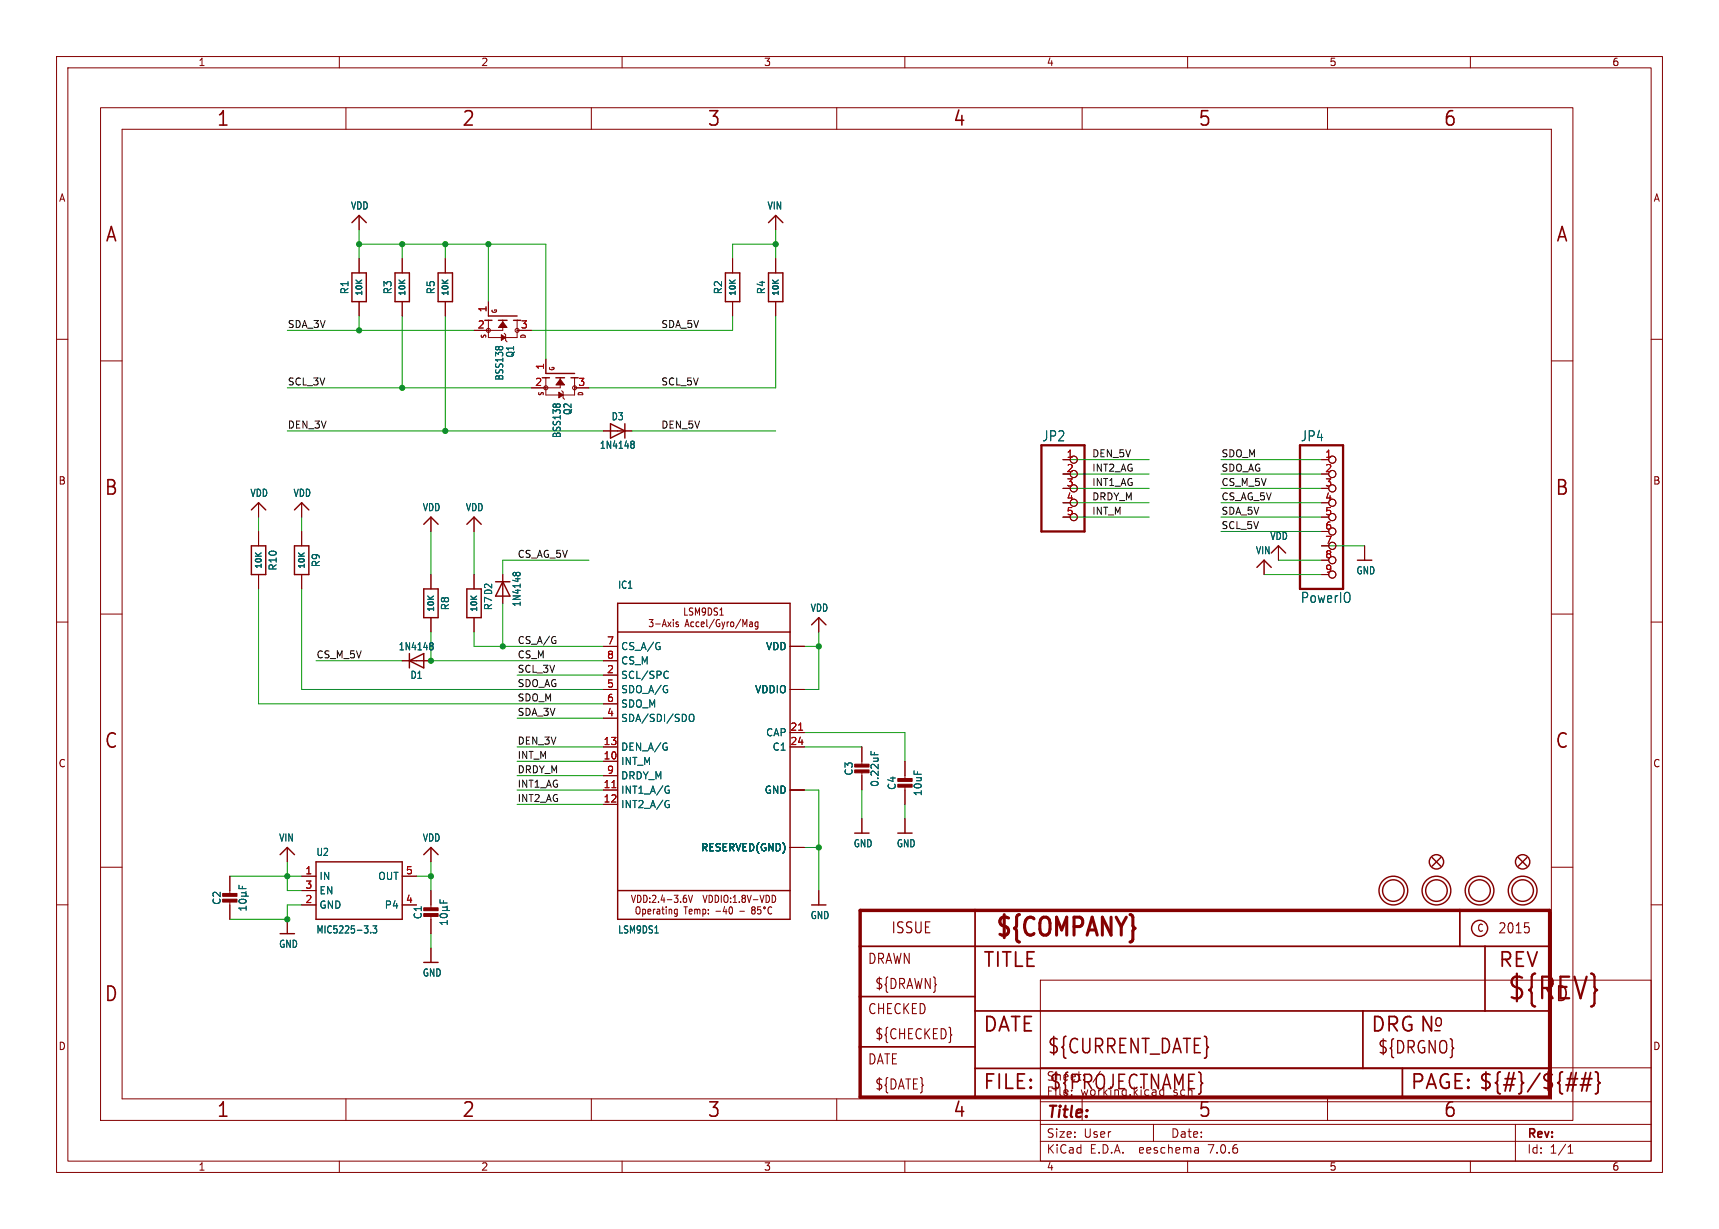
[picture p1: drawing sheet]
<svg xmlns="http://www.w3.org/2000/svg" width="304mm" height="217mm" viewBox="0 0 304 217" stroke-linecap="round" stroke-linejoin="round" font-family="sans-serif">
<g fill="none" stroke="#840000" stroke-width=".18">
<path d="M10 10h284v197.3h-284zM12 12h280v193.3h-280zM17.8 19h260.3v179.1h-260.3zM60 10v2M61.2 19v3.9M104.6 19v3.9M110 10v2M148 19v3.9M160 10v2M191.3 19v3.9M210 10v2M234.7 19v3.9"/>
<path d="M260 10v2M21.6 22.9h252.7v171.4h-252.7zM63.5 38.1v2.5M137.2 38.1v2.5M10 60h2M63.5 45.7v2.6M63.5 53.3v2.6M71.1 45.7v2.6M71.1 53.3v2.6M78.7 45.7v2.6M78.7 53.3v2.6M86.4 56.6v3.1h5v-3.1"/>
<path d="M86.4 53.3v2.6M88.9 56.6v1.8h-5.1M89.2 58.9l.2 .3v1l.3 .3M91.4 58.4h2.6M129.5 45.7v2.6M129.5 53.3v2.6M137.2 45.7v2.6M137.2 53.3v2.6M292 60h2M17.8 63.8h3.8M96.5 66.8v3h5.1v-3M96.5 63.5v2.5"/>
<path d="M99.1 66.8v1.8h-5.1M99.3 69.1l.3 .2v1.1l.2 .2M101.6 68.6h2.5M106.7 76.2h5.1M274.3 63.8h3.8M45.7 88.9v2.5M45.7 94v2.5M53.3 88.9v2.5M53.3 94v2.5M76.2 91.4v2.6M83.8 91.4v2.6M188 81.3h1.2"/>
<path d="M188 86.4h1.2M188 91.4h1.2M223.5 99.1v2.5M226.1 96.5v2.6M233.7 81.3h1.2M233.7 86.4h1.2M233.7 91.4h1.2M233.7 94h1.2M233.7 96.5h1.2M233.7 99.1h1.2M241.3 96.5v2.6M10 110h2"/>
<path d="M17.8 108.6h3.8M45.7 101.6v2.5M53.3 101.6v2.5M71.1 116.8h5.1M76.2 101.6v2.5M76.2 109.2v2.6M83.8 101.6v2.5M83.8 109.2v2.6M88.9 101.6v5.1M106.7 119.4h2.5M106.7 114.3h2.5M106.7 116.8h2.5"/>
<path d="M114.8 109.6h.7l-.4 .4 .3 .2v.5l-.1 .1-.5-.1M115.9 110.3h.8M117.1 110.8l.4-1.2 .3 1.2M117.2 110.5h.5M118.1 110l.6 .8M118.7 110l-.6 .8M119.1 109.6v.1M119.1 110v.8M119.9 110h-.2l-.2 .2 .1 .1 .3 .2v.3h-.4M121.1 107.5v1.3h.5M121.1 110.8l.4-1.2 .3 1.2M121.2 110.5h.5"/>
<path d="M122.5 107.6l-.4-.1-.2 .2 .1 .4 .5 .2v.4l-.2 .1-.4-.1M122.7 110h-.3l-.3 .2 .1 .6h.5M123 108.8v-1.3l.3 .9 .4-.9v1.3M123.6 110h-.3l-.2 .2 .1 .6h.4M124 110.4l.5-.1v-.3h-.3l-.2 .2v.6h.5M124.7 108.2l-.3 .1-.2-.1v-.5l.2-.2 .3 .1 .1 .6M124.7 108.5l-.1 .2-.3 .1M124.8 108.1l-.1 .1M125.8 108.2l-.2-.6-.4-.1v1.3M126.3 109.5l-.9 1.6M126.9 107.6l-.4-.1-.2 .2 .1 .4 .3 .1M127.3 107.9l.3-.4v1.3"/>
<path d="M127.9 110.8l-.3 .4M131 109.5l-.9 1.6M134 111l-.2 .2h-.2M139.7 114.3h2.5M144.8 109.2v2.6M233.7 101.6h1.2M274.3 108.6h3.8M292 110h2M106.7 121.9h2.5M106.7 134.6h2.5M106.7 139.7h2.5M106.7 132.1h2.5"/>
<path d="M106.7 127h2.5M106.7 124.5h2.5M106.7 137.2h2.5M139.7 121.9h2.5M139.7 139.7h2.5M139.7 132.1h2.5M139.7 129.5h2.5M152.4 132.1v3.3M152.4 136.4v3.3M160 134.6v3.3M160 138.9v3.3M10 160h2"/>
<path d="M17.8 153.4h3.8M40.6 154.9v3.3M40.6 159.3v3.3M50.8 149.9v2.5M53.3 154.9h2.6M53.3 157.5h2.6M71.1 154.9h2.6M76.2 149.9v2.5M76.2 157.5v3.3M106.7 142.2h2.5M111.7 158.3l.3 1.3 .4-1.3M112.7 158.3a.64 .64 0 0 1 .7 .6 .64 .64 0 0 1-.7 .7z"/>
<path d="M113.8 158.3a.64 .64 0 0 1 .6 .6 .64 .64 0 0 1-.6 .7zM114.9 159.5v.1M114.9 158.8v.1M115.4 158.4l.4-.1 .2 .4-.7 .9h.7M116.4 159.5v.1M117.2 158.2l-.3 1h.7M117.4 158.7v.9M118 159.1h.8M119.2 158.3h.7l-.4 .5 .3 .1v.6l-.1 .1-.5-.1M120.3 159.5v.1M121.3 158.3l-.3 .1-.1 .2-.1 .7 .2 .3 .4-.1-.1-.6-.3-.1-.2 .2M121.7 158.3l.4 1.3 .4-1.3"/>
<path d="M124.3 158.3l.4 1.3 .3-1.3M125.4 158.3a.67 .67 0 0 1 .6 .5 .67 .67 0 0 1-.2 .7l-.4 .1zM126.5 158.3a.67 .67 0 0 1 .6 .5 .67 .67 0 0 1-.2 .7l-.4 .1zM127.5 158.3v1.3M128.2 158.4l.3-.1 .2 .2v.7l-.2 .4-.4-.2-.1-.7zM129.2 158.8v.1M129.2 159.5v.1M129.7 159.6h.6M129.7 158.7l.3-.4v1.3M130.7 159.5v.1M131.4 158.9l-.2-.3 .2-.3 .3 .1 .1 .1-.2 .4M131.4 158.9l-.2 .2v.2l.2 .3 .3-.1 .1-.2v-.2l-.2-.2"/>
<path d="M131.4 158.9h.2M132.1 158.3l.4 1.3 .3-1.3M133.2 159.1h.8M134.4 158.3l.3 1.3 .4-1.3M136.1 159l-.2-.6-.4-.1v1.3M137.2 159l-.2-.6-.5-.1v1.3M139.7 149.9h2.5M144.8 157.5v2.5M152.4 144.8v2.5M160 144.8v2.5M274.3 153.4h3.8M292 160h2"/>
<path d="M50.8 162.6v2.5M53.3 160h2.6M71.1 160h2.6M76.2 161.8v3.3M76.2 167.6v2.6M112.6 160.4h.3l.2 .1 .1 .7-.3 .4-.4-.2v-.6zM113.6 160.8h.3l.3 .2-.1 .6h-.5M113.6 160.8v1.2M114.6 161.2l.5-.1-.1-.3h-.3l-.1 .2v.6h.4M115.5 160.8v.8M115.8 160.8l-.3 .2M116.2 160.8h.4l.1 .8"/>
<path d="M116.7 161.1h-.4l-.1 .2 .1 .3h.4M117 160.8h.4M117.2 160.4v1l.2 .2M117.8 160.4v.1M117.8 160.8v.8M118.3 160.9l.2-.1h.2l.1 .8M118.3 160.8v.8M119.8 160.8h-.4l-.2 .2 .1 .6h.5M119.8 160.8v1l-.2 .2h-.3M120.9 160.4h.7M121.2 160.4v1.2M121.9 161.2l.5-.1-.1-.3h-.3l-.1 .2v.6h.4"/>
<path d="M122.8 160.9l.3-.1 .2 .2M122.8 160.8v.8M123.3 161l.2-.2h.2l.1 .8M123.3 161v.6M124.3 160.8h.3l.2 .2-.1 .6h-.4M124.3 160.8v1.2M125.3 160.8v.2M125.3 161.5v.1M126.6 161.1h.8M128.1 160.3l-.2 .9h.6M128.4 160.8v.8M129.1 160.4h.1a.72 .72 0 0 1 0 1.2 .94 .94 0 0 1-.1-1.2z"/>
<path d="M130.8 161.1h.8M133.1 160.9l-.2-.2 .2-.3h.2l.2 .2-.2 .3M133.1 160.9l-.2 .2 .1 .4 .1 .1h.3l.1-.2v-.4l-.2-.1M133.1 160.9h.2M133.9 161.5l.5 .1M134.5 160.4h-.5l-.1 .6 .5-.2M184 173.3h108v32h-108zM61.2 194.3v3.8M104.6 194.3v3.8M148 194.3v3.8M184 198.8h108M184 194.8h108"/>
<path d="M184 188.8h108M191.3 194.3v3.8M204 198.8v3M234.7 194.3v3.8M268 198.8v6.5M60 205.3v2M110 205.3v2M160 205.3v2M184 201.8h108M210 205.3v2M211.8 203l.1 .9M211.9 203.8l-.1 .1"/>
<path d="M211.9 203.3h-.1M260 205.3v2M277.3 203.9h.8M277.3 202.8l.4-.4v1.5"/>
<circle cx="86.4" cy="58.4" r=".36"/>
<circle cx="91.4" cy="58.4" r=".36"/>
<circle cx="96.5" cy="68.6" r=".36"/>
<circle cx="101.6" cy="68.6" r=".36"/>
<circle cx="189.9" cy="81.3" r=".63"/>
<circle cx="189.9" cy="83.8" r=".63"/>
<circle cx="189.9" cy="86.4" r=".63"/>
<circle cx="189.9" cy="88.9" r=".63"/>
<circle cx="189.9" cy="91.4" r=".63"/>
<circle cx="235.6" cy="88.9" r=".63"/>
<circle cx="235.6" cy="91.4" r=".63"/>
<circle cx="235.6" cy="99.1" r=".63"/>
<circle cx="235.6" cy="83.8" r=".63"/>
<circle cx="235.6" cy="86.4" r=".63"/>
<circle cx="235.6" cy="94" r=".63"/>
<circle cx="235.6" cy="81.3" r=".63"/>
<circle cx="235.6" cy="96.5" r=".63"/>
<circle cx="235.6" cy="101.6" r=".63"/>
</g>
<g fill="#840000" stroke="#840000" stroke-width=".18">
<path d="M151.1 136.1h2.6v.6h-2.6z"/>
<path d="M151.1 135.1h2.6v.5h-2.6z"/>
<path d="M99.1 67.1l.7 1h-1.5z"/>
<path d="M98.8 69.3l.8 .5-.8 .6z"/>
<path d="M88.9 56.9l.8 1h-1.6z"/>
<path d="M88.6 59.2l.8 .5-.8 .5z"/>
<path d="M74.9 161.5h2.6v.6h-2.6z"/>
<path d="M74.9 160.5h2.6v.5h-2.6z"/>
<path d="M39.4 159h2.5v.5h-2.5z"/>
<path d="M39.4 158h2.5v.5h-2.5z"/>
<path d="M158.7 138.7h2.6v.5h-2.6z"/>
<path d="M158.7 137.7h2.6v.5h-2.6z"/>
</g>
<g fill="none" stroke="#006464" stroke-width=".18">
<path d="M87.7 61.4l.2-.1 .2 .1M88.2 61.4l.2-.1 .4 .1M97.9 71.5l.1-.1 .3 .1M98.4 71.5l.2-.1 .4 .1M111.7 78l.3 .1 .1 .2-.2 .3M111.7 78.6h.2M111.9 78.6l.2 .1v.3l-.1 .2-.3 .1M76.2 113.6h.2l.2 .3-.2 .3M76.2 114.2h.2M76.4 114.2l.1 .1 .1 .4-.2 .2h-.2M91.3 101.4l-.3-.2-.3 .2v.2M91.3 101.4l.1-.1 .3-.1 .3 .2v.2"/>
<path d="M91.3 101.4v.2M116.5 114.3h.2v.5M117.8 118.7l.4 .1M118.2 119.8l-.4 .2M117.8 132.1h.2l-.1 .5M118 139l.3 .1M118.1 139.7h.3v.5l-.4 .1M121.9 126.5l.3-.2a.43 .43 0 0 1 .5 .4v.5a.42 .42 0 0 1-.4 .4 .42 .42 0 0 1-.4-.4zM154 132.9v.6M154.6 133v.5M42.2 156.5v.6h1.3M42.4 159.1a.69 .69 0 0 1 1.1 .3 .72 .72 0 0 1-1.3-.1z"/>
<path d="M42.7 158.5h1.2M42.7 157.9h.6M42.9 156.7v.4M43.3 157.9l.2 .1v.3l-.2 .2M43.5 157.7l-.2 .2M77.8 159.1v.6h1.3M78.4 159.3v.4M118 141.5l.3 .1M118.1 142.3h.3v.4l-.4 .1M43.5 160.2v.7M43.5 160.6h-1.3l.4 .3M65.5 164.9v.1"/>
<path d="M65.9 163.7h.7l-.3 .5 .3 .1v.6l-.2 .1-.5-.1M77.9 161.7a.75 .75 0 0 1 1.2 .3 .72 .72 0 0 1-1.3-.1zM78.2 161h1.3M78.2 160.4h.7M78.9 160.4l.2 .2v.2l-.2 .2M79.1 162.8v.7M79.1 163.1h-1.3l.4 .4M79.1 160.2l-.2 .2M115.8 165h.6"/>
</g>
<g fill="none" stroke="#840000" stroke-width=".25">
<path d="M62.2 39.4l1.3-1.3 1.3 1.3M135.9 39.4l1.3-1.3 1.2 1.3M62.2 48.3h2.6v5h-2.6zM69.8 48.3h2.6v5h-2.6zM77.5 48.3h2.5v5h-2.5zM85.7 56.6h1.3M86.4 55.9h5M88.1 56.6h1.6M90.8 56.6h1.3M128.3 48.3h2.5v5h-2.5zM135.9 48.3h2.5v5h-2.5zM95.9 66.8h1.3"/>
<path d="M96.5 66h5.1M98.3 66.8h1.5M101 66.8h1.2M107.9 74.9l2.6 1.3-2.6 1.3zM110.5 74.9v2.6M44.4 96.5h2.6v5.1h-2.6zM44.4 90.2l1.3-1.3 1.3 1.3M52.1 96.5h2.5v5.1h-2.5zM52.1 90.2l1.2-1.3 1.3 1.3M74.9 92.7l1.3-1.3 1.3 1.3M82.5 92.7l1.3-1.3 1.3 1.3M224.8 97.8l1.3-1.3 1.2 1.3"/>
<path d="M240 99.1h2.6M72.4 115.6v2.5M72.4 116.8l2.5-1.2v2.5zM74.9 104.1h2.6v5.1h-2.6zM82.5 104.1h2.6v5.1h-2.6zM87.6 102.9h2.6M88.9 102.9l1.3 2.5h-2.6zM109.2 106.7h30.5v55.9h-30.5zM109.2 111.8h30.5M143.5 110.5l1.3-1.3 1.2 1.3M222.2 100.3l1.3-1.2 1.3 1.2M49.5 151.1l1.3-1.2 1.3 1.2"/>
<path d="M55.9 152.4h15.2v10.2h-15.2zM74.9 151.1l1.3-1.2 1.3 1.2M109.2 157.5h30.5M151.1 147.3h2.6M158.7 147.3h2.6M253.2 151.6l1.6 1.6M254.8 151.6l-1.6 1.6M268.5 151.6l1.5 1.6M270 151.6l-1.5 1.6M49.5 165.1h2.6M74.9 170.2h2.6M143.5 160h2.5"/>
<circle cx="246.4" cy="157.5" r="2.54"/>
<circle cx="246.4" cy="157.5" r="1.9"/>
<circle cx="254" cy="157.5" r="2.54"/>
<circle cx="254" cy="157.5" r="1.9"/>
<circle cx="254" cy="152.4" r="1.27"/>
<circle cx="261.6" cy="157.5" r="2.54"/>
<circle cx="261.6" cy="157.5" r="1.9"/>
<circle cx="269.2" cy="157.5" r="2.54"/>
<circle cx="269.2" cy="157.5" r="1.9"/>
<circle cx="269.2" cy="152.4" r="1.27"/>
<circle cx="261.6" cy="164.2" r="1.42"/>
</g>
<path d="M184.1 78.7h7.7v15.3h-7.7zM229.9 78.7h7.6v25.4h-7.6z" fill="none" stroke="#840000" stroke-width=".41"/>
<path d="M152.1 161h121.9v33h-121.9z" fill="none" stroke="#840000" stroke-width=".61"/>
<path d="M152.1 176.2h20.3M152.1 167.3h121.9M172.4 161v33M172.4 178.8h101.6M241 178.8v10.1M258.1 161v6.3M262.6 167.3v11.5M152.1 185.1h20.3M172.4 188.9h101.6M248 188.9v5.1" fill="none" stroke="#840000" stroke-width=".3"/>
<path d="M276.9 191.8h1.8M277.1 190.8h1.9M278.7 189.7l-.7 3.2M279.4 191.8h1.9M279.7 190.8h1.8M280.4 189.7l-.7 3.2M281.3 189.7l-.8 3.2M282.1 189.5l.4 .2 .1 .2v1.2l.3 .4-.3 .3v1.2l-.1 .3-.4 .1" fill="none" stroke="#840000" stroke-width=".32"/>
<path d="M269.6 163.2h.7M270.3 163.9a.72 .72 0 0 1 0 .9v.1M168.2 182.9l.1 .1-.1 .1" fill="none" stroke="#840000" stroke-width=".19"/>
<path d="M108.2 139.3h.7M141.2 129.1h.7" fill="none" stroke="#a90000" stroke-width=".18"/>
<path d="M98.1 113.3h.2l-.1 .4" fill="none" stroke="#0f0f0f" stroke-width=".18"/>
<g fill="none" stroke="#009600" stroke-width=".18">
<path d="M50.8 58.4h33M63.5 43.2h33v20.3M63.5 40.6v5.1M63.5 55.9v2.5M71.1 43.2v2.5M71.1 55.9v12.7M78.7 43.2v2.5M78.7 55.9v20.3M86.4 43.2v10.1M129.5 55.9v2.5h-35.5M137.2 43.2h-7.7v2.5M137.2 55.9v12.7h-33.1"/>
<path d="M137.2 40.6v5.1M50.8 68.6h43.2M50.8 76.2h55.9M111.8 76.2h25.4M45.7 91.4v2.6M53.3 91.4v2.6M76.2 94v7.6M83.8 94v7.6M104.1 99.1h-15.2v2.5M188 81.3h15.2M188 83.8h15.2M188 88.9h15.2"/>
<path d="M188 86.4h15.2M188 91.4h15.2M215.9 81.3h17.8M215.9 83.8h17.8M215.9 88.9h17.8M215.9 86.4h17.8M215.9 91.4h17.8M215.9 94h17.8M226.1 99.1h7.6M233.7 96.5h7.6M45.7 104.1v20.4h61M53.3 104.1v17.8h53.4"/>
<path d="M55.9 116.8h15.2M76.2 111.8v5h30.5M83.8 111.8v2.5h22.9M88.9 106.7v7.6M91.4 119.4h15.3M142.2 114.3h2.6M144.8 111.8v10.1h-2.6M223.5 101.6h10.2M91.4 137.2h15.3M91.4 134.6h15.3M91.4 132.1h15.3M91.4 139.7h15.3"/>
<path d="M91.4 127h15.3M142.2 132.1h10.2M142.2 129.5h17.8v5.1M142.2 139.7h2.6v17.8M152.4 139.7v5.1M40.6 154.9h12.7M50.8 152.4v5.1h2.5M73.7 154.9h2.5M76.2 152.4v5.1M91.4 142.2h15.3M142.2 149.9h2.6M160 142.2v2.6"/>
<path d="M53.3 160h-2.5v2.6h-10.2M76.2 165.1v2.5"/>
</g>
<g fill="#009600" stroke="#009600" stroke-width=".18">
<circle cx="63.5" cy="58.4" r=".46"/>
<circle cx="71.1" cy="68.6" r=".46"/>
<circle cx="78.7" cy="43.2" r=".46"/>
<circle cx="86.4" cy="43.2" r=".46"/>
<circle cx="71.1" cy="43.2" r=".46"/>
<circle cx="78.7" cy="76.2" r=".46"/>
<circle cx="63.5" cy="43.2" r=".46"/>
<circle cx="88.9" cy="114.3" r=".46"/>
<circle cx="137.2" cy="43.2" r=".46"/>
<circle cx="50.8" cy="162.6" r=".46"/>
<circle cx="50.8" cy="154.9" r=".46"/>
<circle cx="76.2" cy="154.9" r=".46"/>
<circle cx="144.8" cy="114.3" r=".46"/>
<circle cx="144.8" cy="149.9" r=".46"/>
<circle cx="76.2" cy="116.8" r=".46"/>
</g>
<text font-size="5.3" fill="#840000" x="266.4" y="177.3">${REV}</text>
<text font-size="4.4" fill="#840000" x="175.7" y="166.3">${COMPANY}</text>
<g font-size="3.5" fill="#840000">
<text x="38.2" y="22.7">1</text>
<text x="81.6" y="22.7">2</text>
<text x="125" y="22.7">3</text>
<text x="168.4" y="22.7">4</text>
<text x="211.8" y="22.7">5</text>
<text x="255.1" y="22.7">6</text>
<text x="18.5" y="43.1">A</text>
<text x="275" y="43.1">A</text>
<text x="18.3" y="87.9">B</text>
<text x="274.9" y="87.9">B</text>
<text x="18.3" y="132.7">C</text>
<text x="274.9" y="132.7">C</text>
<text x="173.7" y="171.4">TITLE</text>
<text x="264.8" y="171.4">REV</text>
<text x="18.3" y="177.4">D</text>
<text x="274.9" y="177.4">D</text>
<text x="173.7" y="182.9">DATE</text>
<text x="242.3" y="182.9">DRG N</text>
<text x="185.1" y="186.7">${CURRENT_DATE}</text>
<text x="38.2" y="197.9">1</text>
<text x="81.6" y="197.9">2</text>
<text x="125" y="197.9">3</text>
<text x="168.4" y="197.9">4</text>
<text x="173.7" y="193">FILE:</text>
<text x="185.4" y="193">${PROJECTNAME}</text>
<text x="211.8" y="197.9">5</text>
<text x="249.3" y="193">PAGE: ${#}/${##}</text>
<text x="255.1" y="197.9">6</text>
</g>
<g font-size="3" fill="#840000">
<text x="253.4" y="181.9">o</text>
<text x="243.5" y="186.6">${DRGNO}</text>
</g>
<text font-size="2.8" fill="#840000" x="185" y="198.2">Title:</text>
<text font-size="2.7" fill="#840000" x="157.5" y="165.3">ISSUE</text>
<g font-size="2.5" fill="#006464">
<text x="184.2" y="78.2">JP2</text>
<text x="229.9" y="78.2">JP4</text>
<text x="229.9" y="106.8">PowerIO</text>
</g>
<g font-size="2.5" fill="#840000">
<text x="264.8" y="165.3">2015</text>
<text x="153.4" y="170.7">DRAWN</text>
<text x="153.4" y="179.6">CHECKED</text>
<text x="154.6" y="175.2">${DRAWN}</text>
<text x="154.6" y="184">${CHECKED}</text>
<text x="153.4" y="188.5">DATE</text>
<text x="154.6" y="192.9">${DATE}</text>
</g>
<g font-size="2.1" fill="#840000">
<text x="185" y="191.3">Sheet:</text>
<text x="193.2" y="191.3">/</text>
<text x="185" y="194">File:</text>
<text x="191" y="194">working.kicad_sch</text>
<text x="185" y="201.4">Size:</text>
<text x="191.6" y="201.4">User</text>
<text x="207" y="201.4">Date:</text>
<text x="270" y="201.6">Rev:</text>
<text x="185" y="204.2">KiCad</text>
<text x="192.7" y="204.2">E.D.A.</text>
<text x="201.6" y="204.2">eeschema</text>
<text x="213.9" y="204.2">7.0.6</text>
<text x="270" y="204.2">Id:</text>
<text x="274" y="204.2">1/1</text>
</g>
<g font-size="1.8" fill="#840000">
<text x="35" y="11.9">1</text>
<text x="85" y="11.9">2</text>
<text x="135" y="11.9">3</text>
<text x="185" y="11.9">4</text>
<text x="235" y="11.9">5</text>
<text x="285" y="11.9">6</text>
<text x="10.3" y="35.9">A</text>
<text x="292.3" y="35.9">A</text>
<text x="10.3" y="85.9">B</text>
<text x="292.2" y="85.9">B</text>
<text x="125.2" y="110.1">Accel/Gyro/Mag</text>
<text x="10.3" y="135.9">C</text>
<text x="292.2" y="135.9">C</text>
<text x="134.8" y="160.9">Temp:</text>
<text x="261.1" y="165">C</text>
<text x="10.3" y="185.9">D</text>
<text x="292.2" y="185.9">D</text>
<text x="35" y="207.2">1</text>
<text x="85" y="207.2">2</text>
<text x="135" y="207.2">3</text>
<text x="185" y="207.2">4</text>
<text x="235" y="207.2">5</text>
<text x="285" y="207.2">6</text>
</g>
<g font-size="1.8" fill="#006464">
<text x="61.9" y="37.3">VDD</text>
<text x="135.6" y="37.3">VIN</text>
<text x="61.8" y="52.1" transform="rotate(-90 61.8 52.1)">R1</text>
<text x="69.4" y="52.1" transform="rotate(-90 69.4 52.1)">R3</text>
<text x="77.1" y="52.1" transform="rotate(-90 77.1 52.1)">R5</text>
<text x="127.9" y="52.1" transform="rotate(-90 127.9 52.1)">R2</text>
<text x="135.5" y="52.1" transform="rotate(-90 135.5 52.1)">R4</text>
<text x="91.1" y="63.3" transform="rotate(-90 91.1 63.3)">Q1</text>
<text x="89.2" y="67.4" transform="rotate(-90 89.2 67.4)">BSS138</text>
<text x="99.3" y="77.6" transform="rotate(-90 99.3 77.6)">BSS138</text>
<text x="101.3" y="73.5" transform="rotate(-90 101.3 73.5)">Q2</text>
<text x="108" y="74.5">D3</text>
<text x="106" y="79.6">1N4148</text>
<text x="44.2" y="88.1">VDD</text>
<text x="51.8" y="88.1">VDD</text>
<text x="74.6" y="90.6">VDD</text>
<text x="82.3" y="90.6">VDD</text>
<text x="224.5" y="95.7">VDD</text>
<text x="49.1" y="101" transform="rotate(-90 49.1 101)">R10</text>
<text x="56.7" y="100.4" transform="rotate(-90 56.7 100.4)">R9</text>
<text x="222" y="98.2">VIN</text>
<text x="239.7" y="101.8">GND</text>
<text x="92.3" y="107.4" transform="rotate(-90 92.3 107.4)">1N4148</text>
<text x="109.2" y="104.3">IC1</text>
<text x="79.6" y="108" transform="rotate(-90 79.6 108)">R8</text>
<text x="87.2" y="108" transform="rotate(-90 87.2 108)">R7 D2</text>
<text x="143.2" y="108.4">VDD</text>
<text x="70.4" y="115.2">1N4148</text>
<text x="109.7" y="115.2">CS_A/G</text>
<text x="109.7" y="117.7">CS_M</text>
<text x="135.4" y="115.2">VDD</text>
<text x="72.5" y="120.2">D1</text>
<text x="109.7" y="120.2">SCL/SPC</text>
<text x="109.7" y="122.8">SDO_A/G</text>
<text x="109.7" y="125.3">SDO_M</text>
<text x="133.4" y="122.8">VDDIO</text>
<text x="109.7" y="127.9">SDA/SDI/SDO</text>
<text x="135.4" y="130.4">CAP</text>
<text x="109.7" y="135.5">INT_M</text>
<text x="109.7" y="132.9">DEN_A/G</text>
<text x="136.5" y="132.9">C1</text>
<text x="151" y="137.3" transform="rotate(-90 151 137.3)">C3</text>
<text x="109.7" y="140.6">INT1_A/G</text>
<text x="109.7" y="143.1">INT2_A/G</text>
<text x="109.7" y="138">DRDY_M</text>
<text x="135.1" y="140.6">GND</text>
<text x="155.6" y="139.2" transform="rotate(-90 155.6 139.2)">0.22uF</text>
<text x="158.6" y="139.8" transform="rotate(-90 158.6 139.8)">C4</text>
<text x="163.2" y="140.9" transform="rotate(-90 163.2 140.9)">10uF</text>
<text x="49.2" y="149">VIN</text>
<text x="74.6" y="149">VDD</text>
<text x="55.9" y="151.6">U2</text>
<text x="56.4" y="155.8">IN</text>
<text x="66.8" y="155.8">OUT</text>
<text x="123.9" y="150.7">RESERVED(GND)</text>
<text x="150.8" y="150">GND</text>
<text x="158.5" y="150">GND</text>
<text x="39.2" y="160.1" transform="rotate(-90 39.2 160.1)">C2</text>
<text x="56.4" y="160.9">GND</text>
<text x="56.4" y="158.3">EN</text>
<text x="67.9" y="160.9">P4</text>
<text x="49.2" y="167.8">GND</text>
<text x="55.9" y="165.3">MIC5225-3.3</text>
<text x="74.8" y="162.7" transform="rotate(-90 74.8 162.7)">C1</text>
<text x="109.2" y="165.3">LSM9DS1</text>
<text x="143.2" y="162.7">GND</text>
<text x="74.6" y="172.9">GND</text>
</g>
<g font-size="1.8" fill="#a90000">
<text x="84.4" y="58.2">2</text>
<text x="86.1" y="55.3" transform="rotate(-90 86.1 55.3)">1</text>
<text x="92" y="58.2">3</text>
<text x="96.3" y="65.5" transform="rotate(-90 96.3 65.5)">1</text>
<text x="94.5" y="68.3">2</text>
<text x="102.2" y="68.3">3</text>
<text x="188.5" y="81">1</text>
<text x="188.5" y="83.6">2</text>
<text x="234.2" y="81">1</text>
<text x="234.2" y="83.6">2</text>
<text x="188.5" y="86.1">3</text>
<text x="188.5" y="88.6">4</text>
<text x="234.2" y="86.1">3</text>
<text x="234.2" y="88.6">4</text>
<text x="188.5" y="91.2">5</text>
<text x="234.2" y="91.2">5</text>
<text x="234.2" y="93.7">6</text>
<text x="234.2" y="96.3">7</text>
<text x="234.2" y="98.8">8</text>
<text x="234.2" y="101.3">9</text>
<text x="107.2" y="119.1">2</text>
<text x="107.2" y="114">7</text>
<text x="107.2" y="116.6">8</text>
<text x="107.2" y="121.7">5</text>
<text x="107.2" y="124.2">6</text>
<text x="106.6" y="131.8">13</text>
<text x="107.2" y="126.7">4</text>
<text x="139.7" y="129.3">21</text>
<text x="139.7" y="131.8">24</text>
<text x="106.6" y="134.4">10</text>
<text x="107.2" y="136.9">9</text>
<text x="106.6" y="139.4">11</text>
<text x="106.6" y="142">12</text>
<text x="53.9" y="154.7">1</text>
<text x="71.7" y="154.7">5</text>
<text x="53.9" y="159.8">2</text>
<text x="53.9" y="157.2">3</text>
<text x="71.7" y="159.8">4</text>
</g>
<g font-size="1.7" fill="#0f0f0f">
<text x="50.8" y="58.1">SDA_3V</text>
<text x="116.8" y="58.1">SDA_5V</text>
<text x="50.8" y="68.2">SCL_3V</text>
<text x="116.8" y="68.2">SCL_5V</text>
<text x="50.8" y="75.9">DEN_3V</text>
<text x="116.8" y="75.9">DEN_5V</text>
<text x="193" y="83.5">INT2_AG</text>
<text x="193" y="80.9">DEN_5V</text>
<text x="215.9" y="80.9">SDO_M</text>
<text x="215.9" y="83.5">SDO_AG</text>
<text x="193" y="88.6">DRDY_M</text>
<text x="193" y="86">INT1_AG</text>
<text x="215.9" y="88.6">CS_AG_5V</text>
<text x="215.9" y="86">CS_M_5V</text>
<text x="193" y="91.1">INT_M</text>
<text x="215.9" y="93.6">SCL_5V</text>
<text x="215.9" y="91.1">SDA_5V</text>
<text x="91.4" y="98.7">CS_AG_5V</text>
<text x="91.4" y="114">CS_A/G</text>
<text x="55.9" y="116.5">CS_M_5V</text>
<text x="91.4" y="119">SCL_3V</text>
<text x="91.4" y="116.5">CS_M</text>
<text x="91.4" y="124.1">SDO_M</text>
<text x="91.4" y="121.6">SDO_AG</text>
<text x="91.4" y="126.7">SDA_3V</text>
<text x="91.4" y="131.7">DEN_3V</text>
<text x="91.4" y="134.3">INT_M</text>
<text x="91.4" y="136.8">DRDY_M</text>
<text x="91.4" y="141.9">INT2_AG</text>
<text x="91.4" y="139.4">INT1_AG</text>
</g>
<g font-size="1.4" fill="#006464">
<text x="64.3" y="52.5" transform="rotate(-90 64.3 52.5)">10K</text>
<text x="71.9" y="52.5" transform="rotate(-90 71.9 52.5)">10K</text>
<text x="79.6" y="52.5" transform="rotate(-90 79.6 52.5)">10K</text>
<text x="130.4" y="52.5" transform="rotate(-90 130.4 52.5)">10K</text>
<text x="138" y="52.5" transform="rotate(-90 138 52.5)">10K</text>
<text x="46.5" y="100.7" transform="rotate(-90 46.5 100.7)">10K</text>
<text x="54.2" y="100.7" transform="rotate(-90 54.2 100.7)">10K</text>
<text x="77" y="108.4" transform="rotate(-90 77 108.4)">10K</text>
<text x="84.6" y="108.4" transform="rotate(-90 84.6 108.4)">10K</text>
</g>
<g font-size="1.1" fill="#840000">
<text x="86.2" y="59.9" transform="rotate(-90 86.2 59.9)">S</text>
<text x="88.1" y="55.5" transform="rotate(-90 88.1 55.5)">G</text>
<text x="93.2" y="60" transform="rotate(-90 93.2 60)">D</text>
<text x="98.2" y="65.7" transform="rotate(-90 98.2 65.7)">G</text>
<text x="96.3" y="70.1" transform="rotate(-90 96.3 70.1)">S</text>
<text x="103.3" y="70.1" transform="rotate(-90 103.3 70.1)">D</text>
</g>
</svg>
